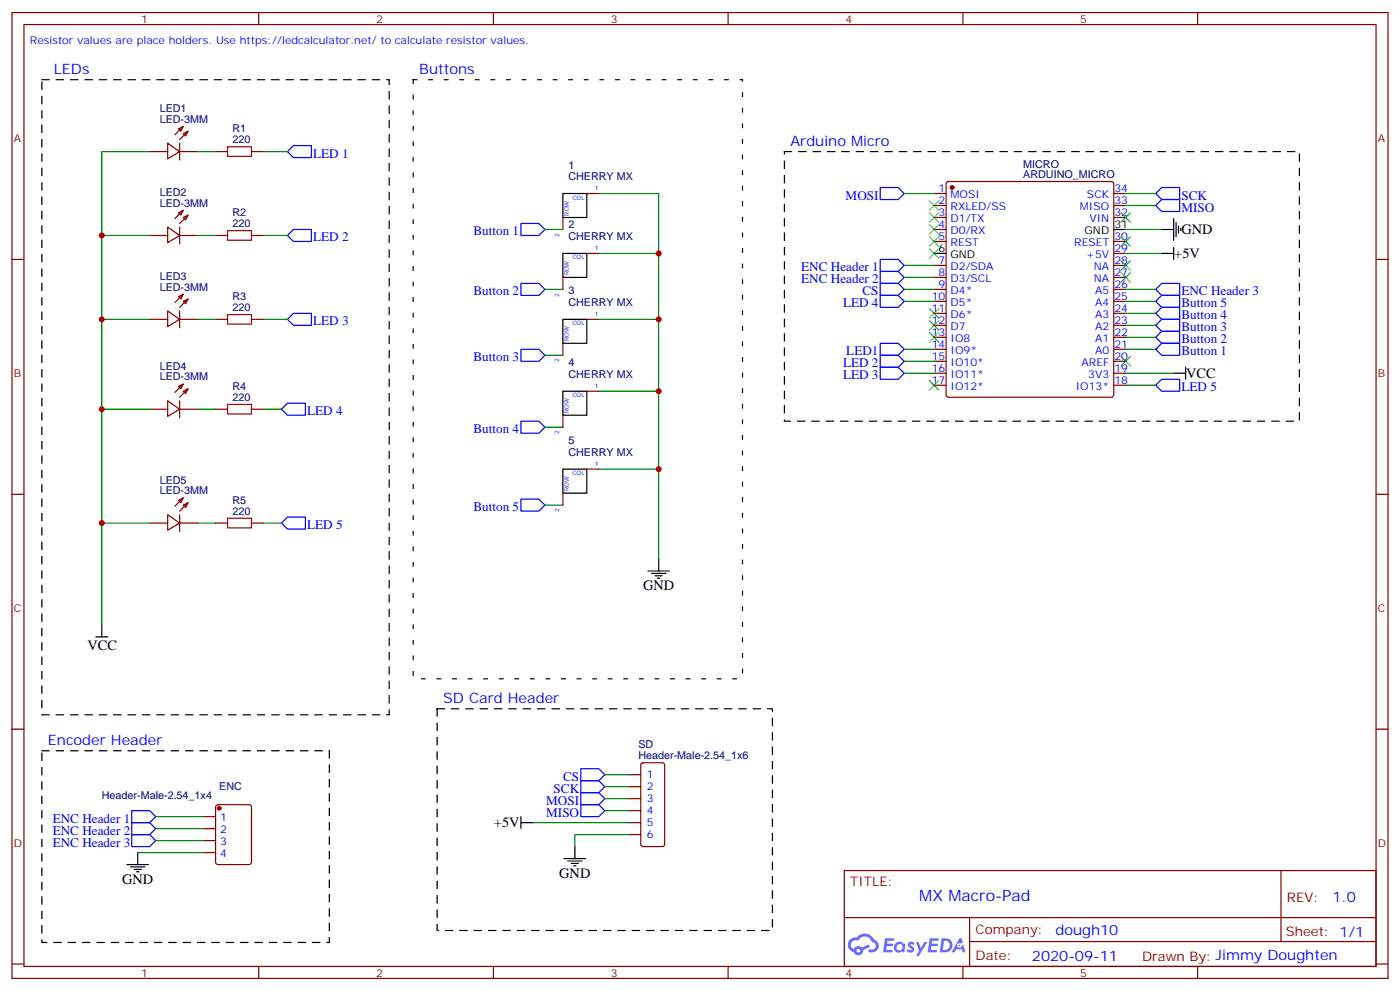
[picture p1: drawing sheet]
<svg xmlns="http://www.w3.org/2000/svg" width="412mm" height="292mm" viewBox="0 0 412 292" stroke-linecap="round" stroke-linejoin="round" font-family="sans-serif">
<g fill="none" stroke="#870000" stroke-width=".35">
<path d="M3.5 3.7h405.4v284.3h-405.4zM7.1 7.2h398.2v277.3h-398.2zM76.2 3.7v3.5M145.3 3.7v3.5M214.5 3.7v3.5M283.6 3.7v3.5M352.8 3.7v3.5M3.5 76.4h3.6M405.3 76.4h3.6M3.5 145.5h3.6M405.3 145.5h3.6M3.5 214.7h3.6"/>
<path d="M405.3 214.7h3.6M248.7 256.3h156.6v28.2h-156.6zM377.3 256.3v20.9M248.7 270.1h156.5M285.6 277.2h119.6M285.6 270.1v14.2M3.5 283.8h3.6M76.2 284.5v3.5M145.3 284.5v3.5M214.5 284.5v3.5M283.6 284.5v3.5M352.8 284.5v3.5"/>
<path d="M405.3 283.8h3.6"/>
</g>
<g fill="#5487ff">
<path d="M267.7 277.5a1.22 1.22 0 0 1 1.7 .2l-.4 .6a.47 .47 0 0 0-.3-.4 .47 .47 0 0 0-.5 .2l.1 .2a1.14 1.14 0 0 1 .8 1.8 1.14 1.14 0 0 1-1.9 0l-.2-.2 .5-.6 .7 .5a.29 .29 0 0 0 .3-.3 .29 .29 0 0 0-.2-.3 1.04 1.04 0 0 1-.6-1.7z"/>
<path d="M260.7 276.2h2.4l.3 .2-.2 .5-1.8 .1-.1 .8h1.5l.3 .4-.3 .4h-1.6l-.2 1.1h1.7l.2 .3-.2 .3-2.6 .1z"/>
<path d="M273.8 276.2h2.4l.3 .2-.1 .5-1.8 .1-.2 .8h1.6l.3 .4-.4 .4-1.6-.1-.1 1.1 1.7 .1 .2 .3-.2 .3-2.6 .1z"/>
<path d="M282.6 276.2h.7l.3 1.3-.6 .3a.69 .69 0 0 0-1 .3 .69 .69 0 0 0 .4 .9 .69 .69 0 0 0 .9-.6l.5-.2 .6 2.2h-.8l-.2-.9h-1.8l-.5 .9h-.8z"/>
<path d="M269.8 277.3h.8l.6 1.8 1.1-1.8h.9l-2.6 4.2h-.8l.9-1.5z"/>
<path d="M277.4 276.2l-.6 4.2h1.3a2.11 2.11 0 0 0 2.5-2.1 2.11 2.11 0 0 0-2.5-2.1zM278.1 277a1.39 1.39 0 0 1 1.7 1.4 1.39 1.39 0 0 1-1.8 1.2h-.3z"/>
<path d="M263.7 277.8a1.54 1.54 0 0 0-.1 2.2 1.54 1.54 0 0 0 2.2 .1l.6 .3 .3-2.3-.2-.3h-.4a1.49 1.49 0 0 0-2.4 0zM264 278.8a.94 .94 0 0 1 1.8 0 .94 .94 0 0 1-1.8 0z"/>
<path d="M250.4 276.6a2.18 2.18 0 0 0 1.1 3.7 1.44 1.44 0 0 0 1.6 .9 1.44 1.44 0 0 0 1.2-1.4l2-1.1-.5-.7-1.9 1a1.47 1.47 0 0 0-2.4 .4 1.39 1.39 0 0 1-.7-1.9 1.39 1.39 0 0 1 2-.5 2.12 2.12 0 0 1 2.2-1.3 2.12 2.12 0 0 1 1.9 1.7 1.14 1.14 0 0 1 1.1 1.4 1.14 1.14 0 0 1-1.7 .7 .43 .43 0 0 0-.5 .4 .43 .43 0 0 0 .4 .5 1.98 1.98 0 0 0 2.5-1.2 1.98 1.98 0 0 0-1.2-2.6 3.1 3.1 0 0 0-5.3-.6l-.9 .1zM252.3 279.9a.55 .55 0 0 1 1.1 0 .55 .55 0 0 1-1.1 0z"/>
<circle cx="282.6" cy="278.3" r=".26"/>
</g>
<g fill="none" stroke="#870000" stroke-width=".35">
<path d="M52.6 37.9l1.4-.7-.7 1.4zM54 39.3l1.4-.7-.7 1.4zM54 37.2l-2.5 2.5M55.4 38.6l-2.5 2.5M44.1 44.6h5.3M49.4 42.2l3.5 2.4-3.5 2.1zM52.9 44.6h5.3M52.9 42.2v4.9M63.5 44.6h3.5M74.1 44.6h3.5M172.9 57h3.5M275.2 57h3.5"/>
<path d="M278.9 53.7l.5-.3h48l.5 .3 .2 .5v62l-.3 .5-.4 .2h-48l-.5-.2-.2-.5v-62zM328.1 57h3.5M44.1 69.3h5.3M49.4 66.9l3.5 2.4-3.5 2.1zM52.6 62.6l1.4-.7-.7 1.4zM52.9 66.9v4.9M52.9 69.3h5.3M54 64l1.4-.7-.7 1.4zM54 61.9l-2.5 2.5M55.4 63.3l-2.5 2.5M63.5 69.3h3.5M74.1 69.3h3.5"/>
<path d="M165.8 64v3.6M172.9 74.6h3.5M275.2 60.5h3.5M275.2 64h3.5M275.2 67.6h3.5M275.2 71.1h3.5M275.2 78.1h3.5M328.1 60.5h3.5M328.1 64h3.5M328.1 71.1h3.5M328.1 78.1h3.5M328.1 74.6h3.5"/>
<path d="M44.1 94h5.3M49.4 91.5l3.5 2.5-3.5 2.1zM52.6 87.3l1.4-.7-.7 1.4zM52.9 94h5.3M52.9 91.5v5M54 88.7l1.4-.7-.7 1.4zM54 86.6l-2.5 2.5M55.4 88l-2.5 2.5M63.5 94h3.5M74.1 94h3.5M165.8 81.7v3.5M172.9 94h3.5"/>
<path d="M275.2 81.7h3.5M275.2 85.2h3.5M275.2 88.7h3.5M275.2 92.3h3.5M275.2 95.8h3.5M275.2 99.3h3.5M328.1 81.7h3.5M328.1 85.2h3.5M328.1 88.7h3.5M328.1 92.3h3.5M328.1 95.8h3.5M328.1 99.3h3.5"/>
<path d="M49.4 118l3.5 2.5-3.5 2.1zM52.6 113.8l1.4-.7-.7 1.4zM52.9 118v4.9M54 115.2l1.4-.7-.7 1.4zM54 113.1l-2.5 2.4M55.4 114.5l-2.5 2.4M165.8 101.1v3.5M172.9 115.2h3.5M275.2 102.8h3.5M275.2 106.4h3.5M275.2 109.9h3.5M275.2 113.4h3.5"/>
<path d="M328.1 102.8h3.5M328.1 106.4h3.5M328.1 109.9h3.5M328.1 113.4h3.5M44.1 120.5h5.3M52.9 120.5h5.3M63.5 120.5h3.5M74.1 120.5h3.5M165.8 122.2v3.6M172.9 138.1h3.5M44.1 154h5.3M49.4 151.5l3.5 2.5-3.5 2.1z"/>
<path d="M52.6 147.3l1.4-.7-.7 1.4zM52.9 151.5v5M52.9 154h5.3M54 148.7l1.4-.7-.7 1.4zM54 146.6l-2.5 2.4M55.4 148l-2.5 2.5M63.5 154h3.5M74.1 154h3.5M165.8 145.2v3.5M63.7 237.1l.5-.2h9.2l.6 .4 .1 16.5-.5 .7h-9.4l-.6-.4-.1-16.5zM185.2 228.1h3.5M185.2 231.6h3.5"/>
<path d="M185.2 235.1h3.5M185.2 238.7h3.5M189 224.7l.4-.2h5.7l.6 .5 .1 23.5-.5 .7h-5.9l-.6-.4-.1-23.6zM60 240.4h3.5M60 243.9h3.5M60 247.5h3.5M60 251h3.5M185.2 242.2h3.5M185.2 245.7h3.5"/>
</g>
<g fill="#870000" stroke="#870000" stroke-width=".35">
<circle cx="280.5" cy="55.2" r=".53"/>
<circle cx="64.6" cy="237.9" r=".53"/>
</g>
<g fill="none" stroke="#000" stroke-width=".35">
<path d="M165.8 57h7.1v7h-7.1zM165.8 74.6h7.1v7.1h-7.1zM275.2 74.6h3.5M328.1 67.6h3.5M342.2 74.6h3.5M342.2 67.6h3.5M345.7 64.4v6.3M345.7 72.8v3.6M346.4 65.4v4.3M347.1 66.5v2.1M347.8 67.2v.7M165.8 94h7.1v7.1h-7.1z"/>
<path d="M165.8 115.2h7.1v7h-7.1zM345.7 109.9h3.5M349.2 108.1v3.6M165.8 138.1h7.1v7.1h-7.1zM190.9 168.1h6.3M191.9 168.8h4.2M193 169.5h2.1M193.7 170.2h.7M194 164.6v3.5M28.2 187.5h3.5M30 184v3.5M37.4 254.5h6.3"/>
<path d="M38.5 255.2h4.2M39.5 255.9h2.1M40.2 256.6h.7M40.6 251v3.5M153.5 242.2h3.5M153.5 240.4v3.5M166.2 252.8h6.3M167.2 253.5h4.2M168.3 254.2h2.1M169 254.9h.7M169.3 249.2v3.6"/>
</g>
<g fill="none" stroke="#008700" stroke-width=".35">
<path d="M44.1 44.6h-14.1v24.7M58.2 44.6h5.3M77.6 44.6h7.1M176.4 57h17.6v17.6M266.3 57h8.9M331.6 57h8.8M44.1 69.3h-14.1v24.7M58.2 69.3h5.3M77.6 69.3h7.1M160.5 67.6h5.3M176.4 74.6h17.6v19.4M266.3 78.1h8.9"/>
<path d="M331.6 67.6h10.6M331.6 60.5h8.8M331.6 74.6h10.6M44.1 94h-14.1v26.5M58.2 94h5.3M77.6 94h7.1M160.5 85.2h5.3M176.4 94h17.6v21.2M266.3 88.7h8.9M266.3 85.2h8.9M266.3 81.7h8.9M331.6 99.3h8.8"/>
<path d="M331.6 95.8h8.8M331.6 92.3h8.8M331.6 88.7h8.8M331.6 85.2h8.8M160.5 104.6h5.3M176.4 115.2h17.6v22.9M266.3 102.8h8.9M266.3 106.4h8.9M266.3 109.9h8.9M331.6 102.8h8.8M331.6 113.4h8.8M331.6 109.9h14.1"/>
<path d="M44.1 120.5h-14.1v33.5M58.2 120.5h5.3M77.6 120.5h5.3M160.5 125.8h5.3M176.4 138.1h17.6v26.5M44.1 154h-14.1v30M58.2 154h5.3M77.6 154h5.3M160.5 148.7h5.3M178.2 228.1h7M178.2 231.6h7M178.2 235.1h7"/>
<path d="M178.2 238.7h7M40.6 251h19.4M45.9 240.4h14.1M45.9 243.9h14.1M45.9 247.5h14.1M157 242.2h28.2M185.2 245.7h-15.9v3.5"/>
</g>
<g fill="none" stroke="#00f" stroke-width=".35">
<path d="M86.4 42.9h5.3v3.5h-5.3l-1.7-1.8zM259.3 55.2h5.3l1.7 1.8-1.7 1.7h-5.3zM342.2 55.2h5.3v3.5h-5.3l-1.8-1.7zM342.2 58.7h5.3v3.6h-5.3l-1.8-1.8zM86.4 67.6h5.3v3.5h-5.3l-1.7-1.8zM153.5 65.8h5.2l1.8 1.8-1.8 1.7h-5.2zM259.3 76.4h5.3l1.7 1.7-1.7 1.8h-5.3zM259.3 79.9h5.3l1.7 1.8-1.7 1.7h-5.3zM86.4 92.3h5.3v3.5h-5.3l-1.7-1.8zM153.5 83.4h5.2l1.8 1.8-1.8 1.8h-5.2zM259.3 87h5.3l1.7 1.7-1.7 1.8h-5.3zM259.3 83.4h5.3l1.7 1.8-1.7 1.8h-5.3z"/>
<path d="M342.2 97.5h5.3v3.6h-5.3l-1.8-1.8zM342.2 94h5.3v3.5h-5.3l-1.8-1.7zM342.2 90.5h5.3v3.5h-5.3l-1.8-1.7zM342.2 87h5.3v3.5h-5.3l-1.8-1.8zM342.2 83.4h5.3v3.6h-5.3l-1.8-1.8zM84.7 118.7h5.3v3.5h-5.3l-1.8-1.7zM153.5 102.8h5.2l1.8 1.8-1.8 1.8h-5.2zM259.3 101.1h5.3l1.7 1.7-1.7 1.8h-5.3zM259.3 104.6h5.3l1.7 1.8-1.7 1.7h-5.3zM259.3 108.1h5.3l1.7 1.8-1.7 1.8h-5.3zM342.2 101.1h5.3v3.5h-5.3l-1.8-1.8zM342.2 111.7h5.3v3.5h-5.3l-1.8-1.8z"/>
<path d="M153.5 124h5.2l1.8 1.8-1.8 1.7h-5.2zM84.7 152.2h5.3v3.6h-5.3l-1.8-1.8zM153.5 146.9h5.2l1.8 1.8-1.8 1.8h-5.2zM38.8 238.7h5.3l1.8 1.7-1.8 1.8h-5.3zM171.1 236.9h5.3l1.8 1.8-1.8 1.7h-5.3zM171.1 233.4h5.3l1.8 1.7-1.8 1.8h-5.3zM171.1 229.8h5.3l1.8 1.8-1.8 1.8h-5.3zM171.1 226.3h5.3l1.8 1.8-1.8 1.7h-5.3zM38.8 242.2h5.3l1.8 1.7-1.8 1.8h-5.3zM38.8 245.7h5.3l1.8 1.8-1.8 1.7h-5.3z"/>
</g>
<path d="M67 43.2h7.1v2.8h-7.1zM67 67.9h7.1v2.8h-7.1zM67 92.6h7.1v2.8h-7.1zM67 119.1h7.1v2.8h-7.1zM67 152.6h7.1v2.8h-7.1z" fill="none" stroke="#a10000" stroke-width=".35"/>
<path d="M12.3 23.5h102.4v186.9h-102.4zM231.1 44.6h151.7v79.4h-151.7zM128.8 208.7h98.7v65.2h-98.7zM12.3 221h84.7v56.5h-84.7z" fill="none" stroke="#000" stroke-width=".35" stroke-dasharray="2.1 2.1"/>
<path d="M121.7 23.5h97v176.3h-97z" fill="none" stroke="#000" stroke-width=".35" stroke-dasharray="1.1 3.5"/>
<g fill="none" stroke="#3c3" stroke-width=".35">
<path d="M273.8 59.1l2.8 2.8M276.6 59.1l-2.8 2.8M273.8 62.6l2.8 2.8M273.8 66.1l2.8 2.9M273.8 69.7l2.8 2.8M273.8 73.2l2.8 2.8M276.6 62.6l-2.8 2.8M276.6 66.1l-2.8 2.9M276.6 69.7l-2.8 2.8M276.6 73.2l-2.8 2.8M330.2 62.6l2.8 2.8M330.2 69.7l2.8 2.8"/>
<path d="M330.2 76.7l2.8 2.9M333 62.6l-2.8 2.8M333 69.7l-2.8 2.8M333 76.7l-2.8 2.9M273.8 90.8l2.8 2.9M273.8 94.4l2.8 2.8M273.8 97.9l2.8 2.8M276.6 90.8l-2.8 2.9M276.6 94.4l-2.8 2.8M276.6 97.9l-2.8 2.8M330.2 80.3l2.8 2.8M333 80.3l-2.8 2.8"/>
<path d="M273.8 112l2.8 2.8M276.6 112l-2.8 2.8M330.2 105l2.8 2.8M333 105l-2.8 2.8"/>
</g>
<g fill="#c00">
<circle cx="194" cy="138.1" r=".88"/>
<circle cx="194" cy="115.2" r=".88"/>
<circle cx="194" cy="94" r=".88"/>
<circle cx="194" cy="74.6" r=".88"/>
<circle cx="30" cy="154" r=".88"/>
<circle cx="30" cy="120.5" r=".88"/>
<circle cx="30" cy="94" r=".88"/>
<circle cx="30" cy="69.3" r=".88"/>
</g>
<text font-size="4.6" fill="#00f" x="270.8" y="265.3">MX Macro-Pad</text>
<g font-size="4.2" fill="#00f">
<text x="15.9" y="21.7">LEDs</text>
<text x="123.5" y="21.7">Buttons</text>
<text x="232.8" y="42.9">Arduino Micro</text>
<text x="130.5" y="206.9">SD Card Header</text>
<text x="14.1" y="219.3">Encoder Header</text>
<text x="392.5" y="265.6">1.0</text>
<text x="310.9" y="275.1">dough10</text>
<text x="304" y="282.9">2020-09-11</text>
</g>
<g font-size="4.2">
<text x="348" y="69">GND</text>
<text x="345.9" y="76">+5V</text>
<text x="349.4" y="111.3">VCC</text>
<text x="189.4" y="173.7">GND</text>
<text x="25.8" y="191.4">VCC</text>
<text x="145.5" y="243.6">+5V</text>
<text x="36" y="260.2">GND</text>
<text x="164.7" y="258.4">GND</text>
</g>
<g font-size="3.9" fill="#00f">
<text x="92.3" y="46.4">LED 1</text>
<text x="249.1" y="58.7">MOSI</text>
<text x="348" y="58.7">SCK</text>
<text x="348" y="62.3">MISO</text>
<text x="92.3" y="71.1">LED 2</text>
<text x="139.5" y="69.3">Button 1</text>
<text x="236" y="79.9">ENC Header 1</text>
<text x="236" y="83.4">ENC Header 2</text>
<text x="139.5" y="87">Button 2</text>
<text x="254.1" y="87">CS</text>
<text x="348" y="87">ENC Header 3</text>
<text x="92.3" y="95.8">LED 3</text>
<text x="248.3" y="90.5">LED 4</text>
<text x="348" y="94">Button 4</text>
<text x="348" y="90.5">Button 5</text>
<text x="348" y="101.1">Button 2</text>
<text x="348" y="97.5">Button 3</text>
<text x="139.5" y="106.4">Button 3</text>
<text x="249.3" y="104.6">LED1</text>
<text x="348" y="104.6">Button 1</text>
<text x="248.3" y="108.1">LED 2</text>
<text x="248.3" y="111.7">LED 3</text>
<text x="348" y="115.2">LED 5</text>
<text x="90.5" y="122.2">LED 4</text>
<text x="139.5" y="127.5">Button 4</text>
<text x="90.5" y="155.8">LED 5</text>
<text x="139.5" y="150.5">Button 5</text>
<text x="163.1" y="233.4">SCK</text>
<text x="165.9" y="229.8">CS</text>
<text x="160.9" y="236.9">MOSI</text>
<text x="15.5" y="242.2">ENC Header 1</text>
<text x="15.5" y="245.7">ENC Header 2</text>
<text x="160.9" y="240.4">MISO</text>
<text x="15.5" y="249.2">ENC Header 3</text>
</g>
<g font-size="3.9" fill="#800">
<text x="250.5" y="260.9">TITLE:</text>
<text x="379.1" y="265.6">REV:</text>
<text x="287.4" y="275.1">Company:</text>
<text x="378.7" y="275.7">Sheet: 1/1</text>
<text x="287.4" y="282.8">Date:</text>
<text x="336.4" y="282.8">Drawn By: Jimmy Doughten</text>
</g>
<g font-size="3.2" fill="#800">
<text x="41.6" y="6.7">1</text>
<text x="110.8" y="6.7">2</text>
<text x="179.9" y="6.7">3</text>
<text x="249.1" y="6.7">4</text>
<text x="318.2" y="6.7">5</text>
<text x="4.1" y="41.8">A</text>
<text x="405.9" y="41.8">A</text>
<text x="4.1" y="110.9">B</text>
<text x="405.9" y="110.9">B</text>
<text x="4.1" y="180.1">C</text>
<text x="405.9" y="180.1">C</text>
<text x="4.1" y="249.2">D</text>
<text x="405.9" y="249.2">D</text>
<text x="41.6" y="287.5">1</text>
<text x="110.8" y="287.5">2</text>
<text x="179.9" y="287.5">3</text>
<text x="249.1" y="287.5">4</text>
<text x="318.2" y="287.5">5</text>
</g>
<g font-size="3.2" fill="#00f">
<text x="8.8" y="12.9">Resistor values are place holders. Use https://ledcalculator.net/ to calculate resistor values.</text>
<text x="276.5" y="56.6">1</text>
<text x="280" y="58.4">MOSI</text>
<text x="320.2" y="58.4">SCK</text>
<text x="328.3" y="56.6">34</text>
<text x="276.5" y="60.1">2</text>
<text x="276.5" y="63.7">3</text>
<text x="280" y="61.9">RXLED/SS</text>
<text x="280" y="65.4">D1/TX</text>
<text x="318.1" y="61.9">MISO</text>
<text x="320.9" y="65.4">VIN</text>
<text x="328.3" y="63.7">32</text>
<text x="328.3" y="60.1">33</text>
<text x="276.5" y="67.2">4</text>
<text x="276.5" y="70.7">5</text>
<text x="280" y="69">D0/RX</text>
<text x="328.3" y="70.7">30</text>
<text x="276.5" y="77.8">7</text>
<text x="280" y="72.5">REST</text>
<text x="316.4" y="72.5">RESET</text>
<text x="320" y="76">+5V</text>
<text x="328.3" y="77.8">28</text>
<text x="328.3" y="74.3">29</text>
<text x="276.5" y="81.3">8</text>
<text x="280" y="79.6">D2/SDA</text>
<text x="280" y="83.1">D3/SCL</text>
<text x="322.2" y="83.1">NA</text>
<text x="322.2" y="79.6">NA</text>
<text x="328.3" y="81.3">27</text>
<text x="274.5" y="88.4">10</text>
<text x="276.5" y="84.8">9</text>
<text x="280" y="86.6">D4*</text>
<text x="322.6" y="86.6">A5</text>
<text x="328.3" y="88.4">25</text>
<text x="328.3" y="84.8">26</text>
<text x="274.5" y="91.9">11</text>
<text x="274.5" y="95.4">12</text>
<text x="280" y="90.1">D5*</text>
<text x="280" y="93.7">D6*</text>
<text x="322.6" y="93.7">A3</text>
<text x="322.6" y="90.1">A4</text>
<text x="328.3" y="95.4">23</text>
<text x="328.3" y="91.9">24</text>
<text x="274.5" y="99">13</text>
<text x="280" y="97.2">D7</text>
<text x="280" y="100.7">IO8</text>
<text x="322.6" y="100.7">A1</text>
<text x="322.6" y="97.2">A2</text>
<text x="328.3" y="99">22</text>
<text x="274.5" y="102.5">14</text>
<text x="274.5" y="106">15</text>
<text x="280" y="104.2">IO9*</text>
<text x="280" y="107.8">IO10*</text>
<text x="318.6" y="107.8">AREF</text>
<text x="322.6" y="104.2">A0</text>
<text x="328.3" y="106">20</text>
<text x="328.3" y="102.5">21</text>
<text x="274.5" y="109.5">16</text>
<text x="274.5" y="113.1">17</text>
<text x="280" y="111.3">IO11*</text>
<text x="320.6" y="111.3">3V3</text>
<text x="328.3" y="113.1">18</text>
<text x="328.3" y="109.5">19</text>
<text x="280" y="114.8">IO12*</text>
<text x="316.9" y="114.8">IO13*</text>
<text x="190.5" y="229.1">1</text>
<text x="190.5" y="232.7">2</text>
<text x="190.5" y="236.2">3</text>
<text x="190.5" y="239.7">4</text>
<text x="64.8" y="241.8">1</text>
<text x="64.8" y="245.4">2</text>
<text x="190.5" y="243.2">5</text>
<text x="64.8" y="248.9">3</text>
<text x="190.5" y="246.8">6</text>
<text x="64.8" y="252.4">4</text>
</g>
<g font-size="3.2" fill="#000080">
<text x="47" y="33">LED1</text>
<text x="47" y="36.2">LED-3MM</text>
<text x="68.5" y="39">R1</text>
<text x="68.4" y="42.2">220</text>
<text x="167.4" y="53">CHERRY MX</text>
<text x="167.4" y="49.6">1</text>
<text x="301.4" y="52.3">ARDUINO_MICRO</text>
<text x="301.4" y="49.3">MICRO</text>
<text x="47" y="57.7">LED2</text>
<text x="47" y="60.9">LED-3MM</text>
<text x="68.5" y="63.7">R2</text>
<text x="68.4" y="66.9">220</text>
<text x="167.4" y="70.6">CHERRY MX</text>
<text x="167.4" y="67.2">2</text>
<text x="47" y="82.4">LED3</text>
<text x="47" y="85.5">LED-3MM</text>
<text x="68.5" y="88.4">R3</text>
<text x="167.4" y="86.6">3</text>
<text x="68.4" y="91.5">220</text>
<text x="167.4" y="90">CHERRY MX</text>
<text x="167.4" y="107.8">4</text>
<text x="47" y="112">LED-3MM</text>
<text x="47" y="108.8">LED4</text>
<text x="167.4" y="111.2">CHERRY MX</text>
<text x="68.4" y="118">220</text>
<text x="68.5" y="114.8">R4</text>
<text x="167.4" y="130.7">5</text>
<text x="167.4" y="134.1">CHERRY MX</text>
<text x="47" y="142.3">LED5</text>
<text x="47" y="145.5">LED-3MM</text>
<text x="68.5" y="148.3">R5</text>
<text x="68.4" y="151.5">220</text>
<text x="188" y="220.3">SD</text>
<text x="188" y="223.5">Header-Male-2.54_1x6</text>
<text x="64.6" y="232.6">ENC</text>
<text x="30" y="235.1">Header-Male-2.54_1x4</text>
</g>
<g font-size="3.2">
<text x="319.5" y="69">GND</text>
<text x="328.3" y="67.2">31</text>
<text x="276.5" y="74.3">6</text>
<text x="280" y="76">GND</text>
</g>
<g font-size="1.8" fill="#00f">
<text x="168.6" y="58.7">COL</text>
<text x="175.3" y="55.9">1</text>
<text x="167.6" y="63.4" transform="rotate(-90 167.6 63.4)">ROW</text>
<text x="164.7" y="69.7" transform="rotate(-90 164.7 69.7)">2</text>
<text x="168.6" y="76.4">COL</text>
<text x="175.3" y="73.6">1</text>
<text x="167.6" y="81.1" transform="rotate(-90 167.6 81.1)">ROW</text>
<text x="164.7" y="87.3" transform="rotate(-90 164.7 87.3)">2</text>
<text x="168.6" y="95.8">COL</text>
<text x="175.3" y="93">1</text>
<text x="167.6" y="100.5" transform="rotate(-90 167.6 100.5)">ROW</text>
<text x="164.7" y="106.7" transform="rotate(-90 164.7 106.7)">2</text>
<text x="168.6" y="116.9">COL</text>
<text x="175.3" y="114.1">1</text>
<text x="167.6" y="121.7" transform="rotate(-90 167.6 121.7)">ROW</text>
<text x="164.7" y="127.9" transform="rotate(-90 164.7 127.9)">2</text>
<text x="175.3" y="137.1">1</text>
<text x="168.6" y="139.9">COL</text>
<text x="167.6" y="144.6" transform="rotate(-90 167.6 144.6)">ROW</text>
<text x="164.7" y="150.8" transform="rotate(-90 164.7 150.8)">2</text>
</g>
</svg>
